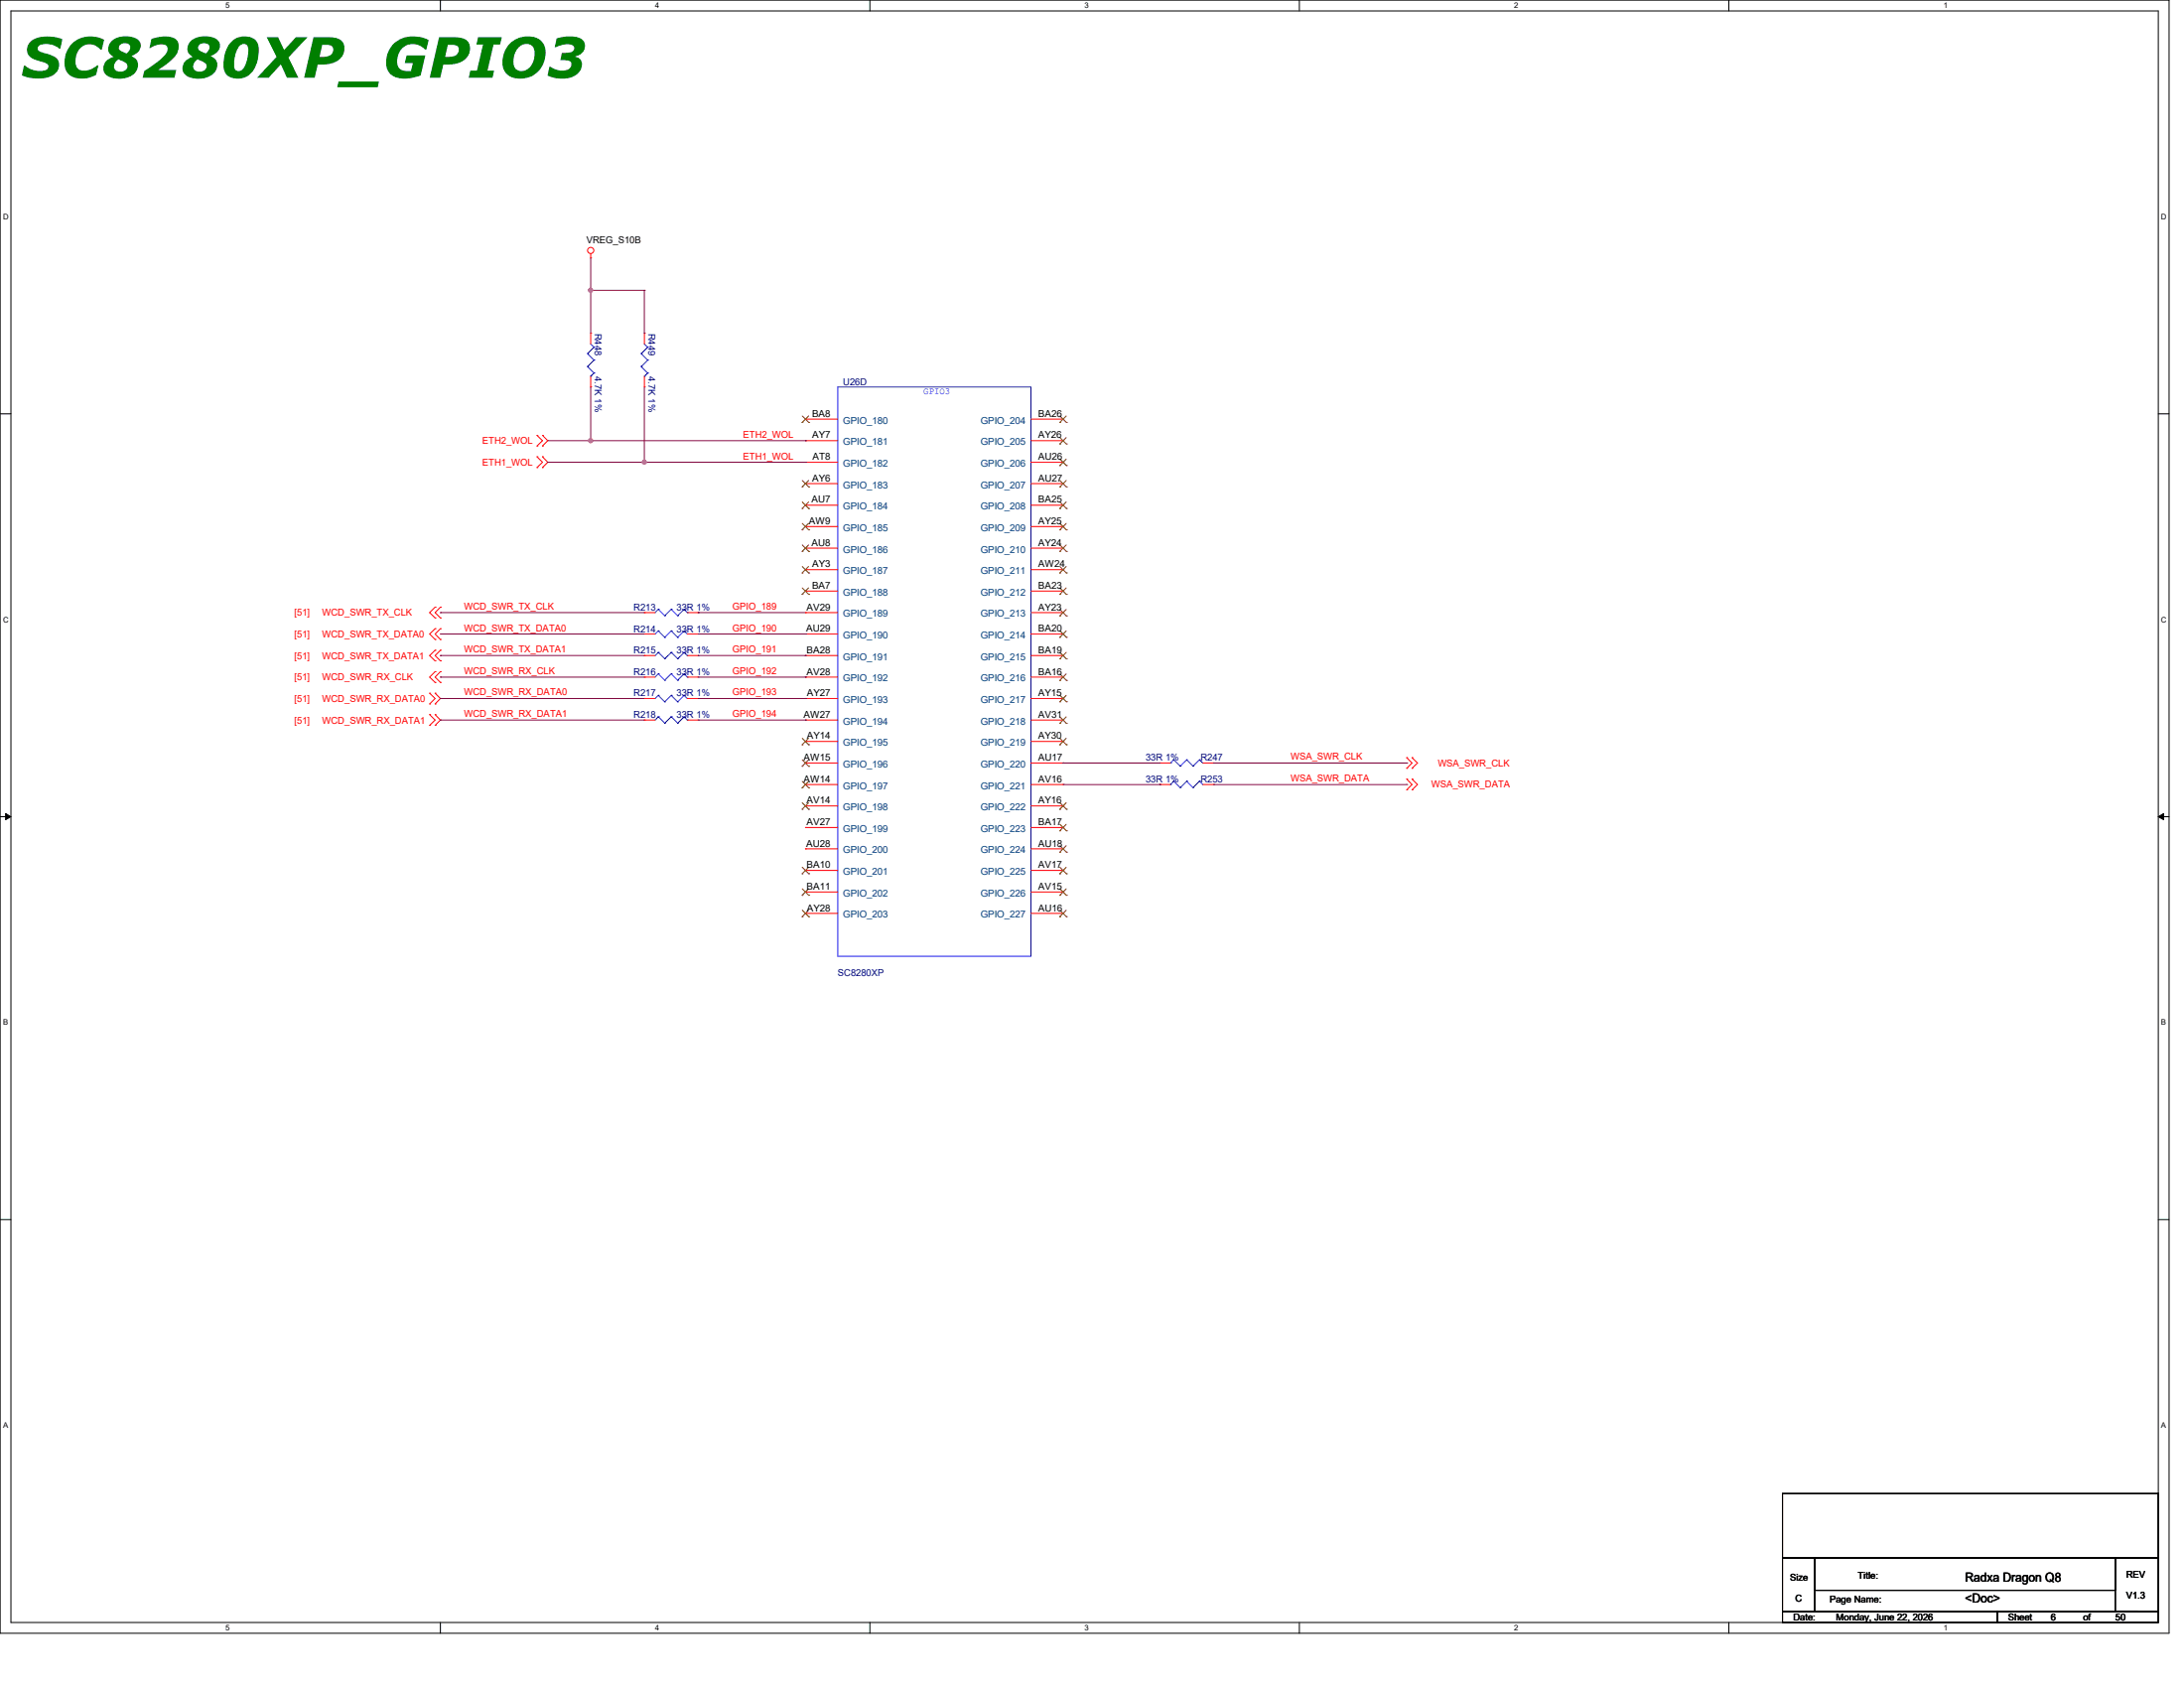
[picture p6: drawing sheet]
<svg xmlns="http://www.w3.org/2000/svg" width="558mm" height="431mm" viewBox="0 0 558 431" stroke-linecap="round" stroke-linejoin="round" font-family="sans-serif">
<g fill="none" stroke="#000" stroke-width=".25">
<path d="M0 0h554.2v417h-554.2zM2.8 2.8h548.6v411.5h-548.6zM112.5 0v2.8M222.3 0v2.8M332 0v2.8M441.7 0v2.8M0 105.7h2.8M551.4 105.7h2.8M0 208.5h2.8M1.4 207.7l1.4 .8-1.4 .8zM551.4 208.5l1.4-.8v1.6zM551.4 208.5h2.8"/>
<path d="M0 311.4h2.8M551.4 311.4h2.8M455.4 381.3h96v16.5h-96zM455.4 397.8h8.2v13.7h-8.2zM463.6 397.8h76.9v8.3h-76.9zM540.5 397.8h10.9v13.7h-10.9zM112.5 414.3v2.7M222.3 414.3v2.7M332 414.3v2.7M441.7 414.3v2.7M455.4 411.5h54.9v2.8h-54.9zM463.6 411.5h82.3"/>
<path d="M510.3 411.5h41.1v2.8h-41.1zM545.9 411.5h.1"/>
</g>
<path d="M1.4 207.7l1.4 .8-1.4 .8zM551.4 208.5l1.4-.8v1.6z" fill="#000"/>
<g fill="none" stroke="#f00" stroke-width=".25">
<path d="M150.9 65.9h.1M150.9 64.8v1.1M150.9 85.1h.1M150.9 98.8h.1M150.9 85.1v2.7M150.9 96.1v2.7M164.6 85.1h.1M164.6 98.8h.1M164.6 85.1v2.7M164.6 96.1v2.7M137.2 119.4h.1M137.2 116.6h.1"/>
<path d="M137.2 113.9h.1M137.2 111.2h.1M137.2 116.6l1.4 1.4-1.4 1.4M137.2 111.2l1.4 1.3-1.4 1.4M138.6 116.6h.1M138.6 119.4h.1M138.6 111.2h.1M138.6 113.9h.1M138.6 116.6l1.4 1.4-1.4 1.4M138.6 111.2l1.4 1.3-1.4 1.4M205.8 107h.1M205.8 112.5h.1"/>
<path d="M205.8 118h.1M205.8 107h8.2M205.8 112.5h8.2M205.8 118h8.2M263.4 107h8.2M263.4 112.5h8.2M263.4 118h8.2M271.6 107h.1M271.6 112.5h.1M271.6 118h.1M205.8 123.5h.1M205.8 129h.1"/>
<path d="M205.8 134.4h.1M205.8 140h.1M205.8 123.5h8.2M205.8 129h8.2M205.8 134.4h8.2M205.8 140h8.2M263.4 123.5h8.2M263.4 129h8.2M263.4 134.4h8.2M263.4 140h8.2M271.6 123.5h.1M271.6 129h.1"/>
<path d="M271.6 134.4h.1M271.6 140h.1M111.2 155h.1M111.2 157.8h.1M111.2 155l-1.4 1.4 1.4 1.4M112.5 155h.1M112.5 157.8h.1M112.5 155l-1.3 1.4 1.3 1.4M164.6 156.4h.1M164.6 156.4h2.8M175.6 156.4h2.8M178.4 156.4h.1"/>
<path d="M205.8 145.5h.1M205.8 150.9h.1M205.8 156.4h.1M205.8 156.4h8.2M205.8 145.5h8.2M205.8 150.9h8.2M263.4 156.4h8.2M263.4 145.5h8.2M263.4 150.9h8.2M271.6 145.5h.1M271.6 150.9h.1M271.6 156.4h.1"/>
<path d="M109.8 177h.1M109.8 179.7h.1M109.8 177l1.4 1.3-1.4 1.4M111.2 171.5h.1M111.2 174.2h.1M111.2 160.5h.1M111.2 163.3h.1M111.2 166h.1M111.2 168.7h.1M111.2 179.7h.1M111.2 177h.1M111.2 171.5l-1.4 1.4 1.4 1.3"/>
<path d="M111.2 160.5l-1.4 1.4 1.4 1.4M111.2 166l-1.4 1.4 1.4 1.3M111.2 177l1.3 1.3-1.3 1.4M112.5 171.5h.1M112.5 174.2h.1M112.5 160.5h.1M112.5 163.3h.1M112.5 166h.1M112.5 168.7h.1M112.5 171.5l-1.3 1.4 1.3 1.3M112.5 160.5l-1.3 1.4 1.3 1.4M112.5 166l-1.3 1.4 1.3 1.3"/>
<path d="M164.6 172.9h.1M164.6 161.9h.1M164.6 178.3h.1M164.6 167.4h.1M164.6 172.9h2.8M164.6 161.9h2.8M164.6 167.4h2.8M164.6 178.3h2.8M175.6 172.9h2.8M175.6 161.9h2.8M175.6 167.4h2.8M175.6 178.3h2.8"/>
<path d="M178.4 172.9h.1M178.4 161.9h.1M178.4 178.3h.1M178.4 167.4h.1M205.8 161.9h.1M205.8 167.4h.1M205.8 172.9h.1M205.8 178.3h.1M205.8 172.9h8.2M205.8 161.9h8.2M205.8 167.4h8.2M205.8 178.3h8.2"/>
<path d="M263.4 172.9h8.2M263.4 161.9h8.2M263.4 167.4h8.2M263.4 178.3h8.2M271.6 161.9h.1M271.6 167.4h.1M271.6 172.9h.1M271.6 178.3h.1M109.8 182.5h.1M109.8 185.2h.1M109.8 182.5l1.4 1.4-1.4 1.3M111.2 185.2h.1"/>
<path d="M111.2 182.5h.1M111.2 182.5l1.3 1.4-1.3 1.3M164.6 183.9h.1M164.6 183.9h2.8M175.6 183.9h2.8M178.4 183.9h.1M205.8 183.9h.1M205.8 189.3h.1M205.8 194.8h.1M205.8 183.9h8.2M205.8 189.3h8.2M205.8 194.8h8.2"/>
<path d="M263.4 183.9h8.2M263.4 189.3h8.2M263.4 194.8h8.2M271.6 183.9h.1M271.6 189.3h.1M271.6 194.8h.1M296.3 194.8h.1M296.3 194.8h2.7M307.3 194.8h2.7M310 194.8h.1M359.4 193.5h.1M359.4 196.2h.1"/>
<path d="M359.4 198.9h.1M359.4 193.5l1.4 1.3-1.4 1.4M359.4 198.9l1.4 1.4-1.4 1.4M360.8 193.5h.1M360.8 196.2h.1M360.8 198.9h.1M360.8 193.5l1.4 1.3-1.4 1.4M360.8 198.9l1.4 1.4-1.4 1.4M205.8 200.3h.1M205.8 205.8h.1M205.8 211.3h.1M205.8 216.7h.1"/>
<path d="M205.8 200.3h8.2M205.8 205.8h8.2M205.8 211.3h8.2M205.8 216.7h8.2M263.4 200.3h8.2M263.4 205.8h8.2M263.4 211.3h8.2M263.4 216.7h8.2M271.6 200.3h.1M271.6 205.8h.1M271.6 211.3h.1M271.6 216.7h.1"/>
<path d="M296.3 200.3h.1M296.3 200.3h2.7M307.3 200.3h2.7M310 200.3h.1M359.4 201.7h.1M360.8 201.7h.1M205.8 222.2h.1M205.8 227.8h.1M205.8 233.2h.1M205.8 222.2h8.2M205.8 227.8h8.2M205.8 233.2h8.2"/>
<path d="M263.4 222.2h8.2M263.4 227.8h8.2M263.4 233.2h8.2M271.6 222.2h.1M271.6 227.8h.1M271.6 233.2h.1"/>
<circle cx="150.9" cy="64" r=".8"/>
</g>
<g fill="none" stroke="#00f" stroke-width=".25">
<path d="M150.1 90.3h.1M150.1 93.6h.1M150.1 90.3l1.7 1.6M150.1 93.6l1.7 1.6M150.9 96.1h.1M150.9 87.8l.9 .8M151.8 88.6h.1M151.8 91.9h.1M151.8 95.2h.1M151.8 88.6l-1.7 1.7M151.8 91.9l-1.7 1.7M151.8 95.2l-.9 .9"/>
<path d="M163.8 90.3h.1M163.8 93.6h.1M163.8 90.3l1.7 1.6M163.8 93.6l1.7 1.6M164.6 96.1h.1M164.6 87.8l.9 .8M165.5 88.6h.1M165.5 91.9h.1M165.5 95.2h.1M165.5 88.6l-1.7 1.7M165.5 91.9l-1.7 1.7M165.5 95.2l-.9 .9"/>
<path d="M214 98.8h49.4v145.4h-49.4zM168.2 155.6h.1M168.2 155.6l-.8 .8M168.2 155.6l1.6 1.6M169.8 157.2h.1M171.5 155.6h.1M171.5 155.6l-1.7 1.6M171.5 155.6l1.6 1.6M173.1 157.2h.1M174.8 155.6h.1M174.8 155.6l-1.7 1.6M174.8 155.6l.8 .8"/>
<path d="M175.6 156.4h.1M168.2 172h.1M168.2 161.1h.1M168.2 177.5h.1M168.2 166.6h.1M168.2 172l-.8 .9M168.2 172l1.6 1.7M168.2 161.1l-.8 .8M168.2 161.1l1.6 1.6M168.2 177.5l-.8 .8M168.2 177.5l1.6 1.7M168.2 166.6l-.8 .8"/>
<path d="M168.2 166.6l1.6 1.6M169.8 173.7h.1M169.8 162.7h.1M169.8 179.2h.1M169.8 168.2h.1M171.5 172h.1M171.5 161.1h.1M171.5 177.5h.1M171.5 166.6h.1M171.5 172l-1.7 1.7M171.5 172l1.6 1.7M171.5 161.1l-1.7 1.6"/>
<path d="M171.5 161.1l1.6 1.6M171.5 177.5l-1.7 1.7M171.5 177.5l1.6 1.7M171.5 166.6l-1.7 1.6M171.5 166.6l1.6 1.6M173.1 173.7h.1M173.1 162.7h.1M173.1 179.2h.1M173.1 168.2h.1M174.8 172h.1M174.8 161.1h.1M174.8 177.5h.1"/>
<path d="M174.8 166.6h.1M174.8 172l-1.7 1.7M174.8 172l.8 .9M174.8 161.1l-1.7 1.6M174.8 161.1l.8 .8M174.8 177.5l-1.7 1.7M174.8 177.5l.8 .8M174.8 166.6l-1.7 1.6M174.8 166.6l.8 .8M175.6 172.9h.1M175.6 161.9h.1M175.6 178.3h.1"/>
<path d="M175.6 167.4h.1M168.2 183h.1M168.2 183l-.8 .9M168.2 183l1.6 1.7M169.8 184.7h.1M171.5 183h.1M171.5 183l-1.7 1.7M171.5 183l1.6 1.7M173.1 184.7h.1M174.8 183h.1M174.8 183l-1.7 1.7M174.8 183l.8 .9"/>
<path d="M175.6 183.9h.1M299 194.8h.1M299.9 199.5h.1M299.9 194h.1M299.9 199.5l1.6 1.6M299.9 199.5l-.9 .8M299.9 194l1.6 1.6M299.9 194l-.9 .8M301.5 195.6h.1M303.2 199.5h.1M303.2 194h.1M303.2 199.5l1.6 1.6"/>
<path d="M303.2 199.5l-1.7 1.6M303.2 194l1.6 1.6M303.2 194l-1.7 1.6M304.8 195.6h.1M306.5 199.5h.1M306.5 194h.1M306.5 199.5l.8 .8M306.5 199.5l-1.7 1.6M306.5 194l.8 .8M306.5 194l-1.7 1.6M299 200.3h.1M301.5 201.1h.1"/>
<path d="M304.8 201.1h.1"/>
</g>
<g fill="none" stroke="#7f3f00" stroke-width=".25">
<path d="M204.9 107.9h.1M205 106.2l1.6 1.7M206.6 106.2l-1.7 1.7M206.6 107.9h.1M270.8 107.9h.1M270.8 113.4h.1M270.8 118.9h.1M270.8 106.2l1.7 1.7M270.8 111.7l1.7 1.7M270.8 117.2l1.7 1.7M272.4 106.2l-1.6 1.7M272.4 111.7l-1.6 1.7"/>
<path d="M272.4 117.2l-1.6 1.7M272.5 107.9h.1M272.5 113.4h.1M272.5 118.9h.1M204.9 124.3h.1M204.9 129.8h.1M204.9 135.3h.1M205 122.7l1.6 1.6M205 128.2l1.6 1.6M205 133.6l1.6 1.7M205 139.1l1.6 1.7M206.6 122.7l-1.7 1.6"/>
<path d="M206.6 128.2l-1.7 1.6M206.6 133.6l-1.7 1.7M206.6 139.1l-1.7 1.7M206.6 124.3h.1M206.6 129.8h.1M206.6 135.3h.1M270.8 124.3h.1M270.8 129.8h.1M270.8 135.3h.1M270.8 122.7l1.7 1.6M270.8 128.2l1.7 1.6M270.8 133.6l1.7 1.7"/>
<path d="M270.8 139.1l1.7 1.7M272.4 122.7l-1.6 1.6M272.4 139.1l-1.6 1.7M272.4 128.2l-1.6 1.6M272.4 133.6l-1.6 1.7M272.5 124.3h.1M272.5 129.8h.1M272.5 135.3h.1M204.9 140.8h.1M204.9 146.3h.1M204.9 151.8h.1M205 144.7l1.6 1.6"/>
<path d="M205 150.1l1.6 1.7M206.6 144.7l-1.7 1.6M206.6 150.1l-1.7 1.7M206.6 140.8h.1M206.6 146.3h.1M206.6 151.8h.1M270.8 140.8h.1M270.8 146.3h.1M270.8 151.8h.1M270.8 157.3h.1M270.8 144.7l1.7 1.6M270.8 150.1l1.7 1.7"/>
<path d="M270.8 155.6l1.7 1.7M272.4 155.6l-1.6 1.7M272.4 144.7l-1.6 1.6M272.4 150.1l-1.6 1.7M272.5 140.8h.1M272.5 146.3h.1M272.5 151.8h.1M272.5 157.3h.1M270.8 162.7h.1M270.8 168.2h.1M270.8 173.7h.1M270.8 179.2h.1"/>
<path d="M270.8 161.1l1.7 1.6M270.8 166.6l1.7 1.6M270.8 172.1l1.7 1.6M270.8 177.5l1.7 1.7M272.4 161.1l-1.6 1.6M272.4 166.6l-1.6 1.6M272.4 172.1l-1.6 1.6M272.4 177.5l-1.6 1.7M272.5 162.7h.1M272.5 168.2h.1M272.5 173.7h.1M272.5 179.2h.1"/>
<path d="M204.9 190.2h.1M204.9 195.7h.1M205 188.5l1.6 1.7M205 194l1.6 1.7M205 199.5l1.6 1.7M206.6 188.5l-1.7 1.7M206.6 194l-1.7 1.7M206.6 199.5l-1.7 1.7M206.6 190.2h.1M206.6 195.7h.1M270.8 184.7h.1M270.8 190.2h.1"/>
<path d="M270.8 183l1.7 1.7M270.8 188.5l1.7 1.7M272.4 183l-1.6 1.7M272.4 188.5l-1.6 1.7M272.5 184.7h.1M272.5 190.2h.1M204.9 201.2h.1M204.9 206.6h.1M205 205l1.6 1.6M206.6 205l-1.7 1.6M206.6 201.2h.1M206.6 206.6h.1"/>
<path d="M270.8 206.6h.1M270.8 212.1h.1M270.8 217.6h.1M270.8 205l1.7 1.6M270.8 210.5l1.7 1.6M270.8 215.9l1.7 1.7M272.4 205l-1.6 1.6M272.4 210.5l-1.6 1.6M272.4 215.9l-1.6 1.7M272.5 206.6h.1M272.5 212.1h.1M272.5 217.6h.1"/>
<path d="M204.9 223.1h.1M204.9 228.6h.1M204.9 234.1h.1M205 221.4l1.6 1.7M205 226.9l1.6 1.7M205 232.4l1.6 1.7M206.6 221.4l-1.7 1.7M206.6 226.9l-1.7 1.7M206.6 232.4l-1.7 1.7M206.6 223.1h.1M206.6 228.6h.1M206.6 234.1h.1"/>
<path d="M270.8 223.1h.1M270.8 228.6h.1M270.8 234.1h.1M270.8 221.4l1.7 1.7M270.8 226.9l1.7 1.7M270.8 232.4l1.7 1.7M272.4 221.4l-1.6 1.7M272.4 226.9l-1.6 1.7M272.4 232.4l-1.6 1.7M272.5 223.1h.1M272.5 228.6h.1M272.5 234.1h.1"/>
</g>
<g fill="none" stroke="#7f003f" stroke-width=".25">
<path d="M140 112.5h10.9M150.9 112.5h.1M112.5 156.4h.1M112.5 156.4h52.1M178.4 156.4h.1M178.4 156.4h27.4M112.5 161.9h.1M112.5 167.4h.1M112.5 172.9h.1M112.5 178.3h.1M112.5 178.3h52.1M112.5 172.9h52.1"/>
<path d="M112.5 167.4h52.1M112.5 161.9h52.1M178.4 178.3h27.4M178.4 172.9h27.4M178.4 167.4h27.4M178.4 161.9h27.4M205.8 178.3h.1M205.8 172.9h.1M205.8 167.4h.1M205.8 161.9h.1M112.5 183.9h.1M112.5 183.9h52.1"/>
<path d="M178.4 183.9h27.4M205.8 183.9h.1"/>
</g>
<circle cx="150.9" cy="112.5" r=".53" fill="#f0f"/>
<circle cx="150.9" cy="112.5" r=".53" fill="none" stroke="#f0f" stroke-width=".25"/>
<path d="M150.9 74.1h.1M150.9 65.9v19.2M150.9 74.1h13.7M164.6 74.1h.1M164.6 74.1v11M140 118h24.6M164.6 118h.1" fill="none" stroke="#7f003f" stroke-width=".25"/>
<circle cx="150.9" cy="74.1" r=".53" fill="#f0f"/>
<circle cx="150.9" cy="74.1" r=".53" fill="none" stroke="#f0f" stroke-width=".25"/>
<path d="M150.9 98.8v13.7M164.6 98.8v19.2M150.9 112.5h.1M150.9 112.5h54.9M164.6 118h.1M205.8 112.5h.1" fill="none" stroke="#7f003f" stroke-width=".25"/>
<circle cx="164.6" cy="118" r=".53" fill="#f0f"/>
<circle cx="164.6" cy="118" r=".53" fill="none" stroke="#f0f" stroke-width=".25"/>
<path d="M164.6 118h41.2M205.8 118h.1M271.6 194.8h.1M271.6 194.8h24.7M310 194.8h49.4M359.4 194.8h.1M271.6 200.3h24.7M296.3 200.3h.1M310 200.3h49.4M359.4 200.3h.1" fill="none" stroke="#7f003f" stroke-width=".25"/>
<circle cx="150.9" cy="112.5" r=".53" fill="#f0f"/>
<circle cx="150.9" cy="112.5" r=".53" fill="none" stroke="#f0f" stroke-width=".25"/>
<circle cx="150.9" cy="74.1" r=".53" fill="#f0f"/>
<circle cx="150.9" cy="74.1" r=".53" fill="none" stroke="#f0f" stroke-width=".25"/>
<circle cx="164.6" cy="118" r=".53" fill="#f0f"/>
<circle cx="164.6" cy="118" r=".53" fill="none" stroke="#f0f" stroke-width=".25"/>
<text font-size="14.2" fill="#007f00" x="5.5" y="19.9">SC8280XP_GPIO3</text>
<g font-size="3.3">
<text x="502.1" y="403.8">Radxa Dragon Q8</text>
<text x="502.1" y="409.3">&lt;Doc&gt;</text>
</g>
<g font-size="2.5">
<text x="149.8" y="62.1">VREG_S10B</text>
<text x="207.5" y="106.4">BA8</text>
<text x="265.3" y="106.4">BA26</text>
<text x="207.5" y="111.9">AY7</text>
<text x="265.3" y="111.9">AY26</text>
<text x="207.6" y="117.4">AT8</text>
<text x="265.3" y="117.4">AU26</text>
<text x="207.5" y="122.9">AY6</text>
<text x="265.3" y="122.9">AU27</text>
<text x="207.3" y="128.4">AU7</text>
<text x="265.3" y="128.4">BA25</text>
<text x="206.7" y="133.9">AW9</text>
<text x="265.3" y="133.9">AY25</text>
<text x="207.3" y="139.4">AU8</text>
<text x="265.3" y="139.4">AY24</text>
<text x="207.5" y="144.9">AY3</text>
<text x="265.3" y="144.9">AW24</text>
<text x="206.1" y="155.8">AV29</text>
<text x="207.5" y="150.3">BA7</text>
<text x="265.3" y="150.3">BA23</text>
<text x="265.3" y="155.8">AY23</text>
<text x="206" y="161.3">AU29</text>
<text x="265.3" y="161.3">BA20</text>
<text x="206.1" y="166.8">BA28</text>
<text x="265.3" y="166.8">BA19</text>
<text x="206.1" y="172.3">AV28</text>
<text x="265.3" y="172.3">BA16</text>
<text x="206.2" y="177.8">AY27</text>
<text x="265.3" y="177.8">AY15</text>
<text x="205.3" y="183.3">AW27</text>
<text x="265.3" y="183.3">AV31</text>
<text x="206.2" y="188.7">AY14</text>
<text x="265.3" y="188.7">AY30</text>
<text x="205.3" y="194.2">AW15</text>
<text x="265.3" y="194.2">AU17</text>
<text x="205.3" y="199.7">AW14</text>
<text x="265.3" y="199.7">AV16</text>
<text x="206.1" y="205.2">AV14</text>
<text x="265.3" y="205.2">AY16</text>
<text x="206.1" y="210.7">AV27</text>
<text x="265.3" y="210.7">BA17</text>
<text x="206" y="216.2">AU28</text>
<text x="206.1" y="221.7">BA10</text>
<text x="265.3" y="216.2">AU18</text>
<text x="265.3" y="221.7">AV17</text>
<text x="206.1" y="227.2">BA11</text>
<text x="265.3" y="227.2">AV15</text>
<text x="206.2" y="232.6">AY28</text>
<text x="265.3" y="232.6">AU16</text>
<text x="457.3" y="403.6">Size</text>
<text x="474.6" y="403.1">Title:</text>
<text x="543.2" y="402.8">REV</text>
<text x="458.2" y="413.8">Date:</text>
<text x="458.7" y="408.9">C</text>
<text x="467.5" y="409.1">Page Name:</text>
<text x="469.1" y="413.8">Monday, June 22, 2026</text>
<text x="513" y="413.8">Sheet</text>
<text x="524" y="413.8">6</text>
<text x="532.2" y="413.8">of</text>
<text x="540.5" y="413.8">50</text>
<text x="543.2" y="408.3">V1.3</text>
</g>
<g font-size="2.5" fill="#00007f">
<text x="151.9" y="85.1" transform="rotate(90 151.9 85.1)">R448</text>
<text x="165.7" y="85.1" transform="rotate(90 165.7 85.1)">R449</text>
<text x="151.9" y="96.1" transform="rotate(90 151.9 96.1)">4.7K 1%</text>
<text x="165.7" y="96.1" transform="rotate(90 165.7 96.1)">4.7K 1%</text>
<text x="215.4" y="98.3">U26D</text>
<text x="161.9" y="155.9">R213</text>
<text x="172.9" y="155.9">33R 1%</text>
<text x="161.9" y="161.4">R214</text>
<text x="172.9" y="161.4">33R 1%</text>
<text x="161.9" y="166.9">R215</text>
<text x="172.9" y="166.9">33R 1%</text>
<text x="161.9" y="172.4">R216</text>
<text x="172.9" y="172.4">33R 1%</text>
<text x="161.9" y="177.8">R217</text>
<text x="172.9" y="177.8">33R 1%</text>
<text x="161.9" y="183.3">R218</text>
<text x="172.9" y="183.3">33R 1%</text>
<text x="292.7" y="194.3">33R 1%</text>
<text x="306.7" y="194.3">R247</text>
<text x="292.7" y="199.8">33R 1%</text>
<text x="306.7" y="199.8">R253</text>
<text x="214" y="249.2">SC8280XP</text>
</g>
<text font-size="2.5" fill="#00f" x="236" y="100.8">GPIO3</text>
<g font-size="2.5" fill="#f00">
<text x="123.2" y="113.4">ETH2_WOL</text>
<text x="189.9" y="111.8">ETH2_WOL</text>
<text x="123.2" y="118.9">ETH1_WOL</text>
<text x="189.9" y="117.3">ETH1_WOL</text>
<text x="118.6" y="155.7">WCD_SWR_TX_CLK</text>
<text x="187.2" y="155.7">GPIO_189</text>
<text x="75.2" y="157.3">[51]</text>
<text x="82.3" y="157.3">WCD_SWR_TX_CLK</text>
<text x="118.6" y="161.1">WCD_SWR_TX_DATA0</text>
<text x="187.2" y="161.1">GPIO_190</text>
<text x="75.2" y="162.8">[51]</text>
<text x="82.3" y="162.8">WCD_SWR_TX_DATA0</text>
<text x="118.6" y="166.6">WCD_SWR_TX_DATA1</text>
<text x="187.2" y="166.6">GPIO_191</text>
<text x="75.2" y="168.3">[51]</text>
<text x="75.2" y="173.7">[51]</text>
<text x="82.3" y="173.7">WCD_SWR_RX_CLK</text>
<text x="82.3" y="168.3">WCD_SWR_TX_DATA1</text>
<text x="118.6" y="172.1">WCD_SWR_RX_CLK</text>
<text x="187.2" y="172.1">GPIO_192</text>
<text x="75.2" y="179.2">[51]</text>
<text x="82.3" y="179.2">WCD_SWR_RX_DATA0</text>
<text x="118.6" y="177.6">WCD_SWR_RX_DATA0</text>
<text x="187.2" y="177.6">GPIO_193</text>
<text x="75.2" y="184.7">[51]</text>
<text x="82.3" y="184.7">WCD_SWR_RX_DATA1</text>
<text x="118.6" y="183.1">WCD_SWR_RX_DATA1</text>
<text x="187.2" y="183.1">GPIO_194</text>
<text x="329.8" y="194.1">WSA_SWR_CLK</text>
<text x="367.4" y="195.7">WSA_SWR_CLK</text>
<text x="329.8" y="199.6">WSA_SWR_DATA</text>
<text x="365.7" y="201.2">WSA_SWR_DATA</text>
</g>
<g font-size="2.5" fill="#003f7f">
<text x="215.4" y="108.2">GPIO_180</text>
<text x="215.4" y="113.7">GPIO_181</text>
<text x="250.5" y="108.2">GPIO_204</text>
<text x="250.5" y="113.7">GPIO_205</text>
<text x="215.4" y="119.2">GPIO_182</text>
<text x="250.5" y="119.2">GPIO_206</text>
<text x="215.4" y="124.6">GPIO_183</text>
<text x="250.5" y="124.6">GPIO_207</text>
<text x="215.4" y="130.1">GPIO_184</text>
<text x="250.5" y="130.1">GPIO_208</text>
<text x="215.4" y="135.6">GPIO_185</text>
<text x="250.5" y="135.6">GPIO_209</text>
<text x="215.4" y="141.1">GPIO_186</text>
<text x="250.5" y="141.1">GPIO_210</text>
<text x="215.4" y="146.6">GPIO_187</text>
<text x="250.5" y="146.6">GPIO_211</text>
<text x="215.4" y="152.1">GPIO_188</text>
<text x="250.5" y="152.1">GPIO_212</text>
<text x="215.4" y="157.6">GPIO_189</text>
<text x="250.5" y="157.6">GPIO_213</text>
<text x="215.4" y="163">GPIO_190</text>
<text x="250.5" y="163">GPIO_214</text>
<text x="215.4" y="168.5">GPIO_191</text>
<text x="250.5" y="168.5">GPIO_215</text>
<text x="215.4" y="174">GPIO_192</text>
<text x="215.4" y="179.5">GPIO_193</text>
<text x="250.5" y="174">GPIO_216</text>
<text x="250.5" y="179.5">GPIO_217</text>
<text x="215.4" y="185">GPIO_194</text>
<text x="250.5" y="185">GPIO_218</text>
<text x="215.4" y="190.5">GPIO_195</text>
<text x="250.5" y="190.5">GPIO_219</text>
<text x="215.4" y="196">GPIO_196</text>
<text x="250.5" y="196">GPIO_220</text>
<text x="215.4" y="201.5">GPIO_197</text>
<text x="250.5" y="201.5">GPIO_221</text>
<text x="215.4" y="206.9">GPIO_198</text>
<text x="250.5" y="206.9">GPIO_222</text>
<text x="215.4" y="212.4">GPIO_199</text>
<text x="250.5" y="212.4">GPIO_223</text>
<text x="215.4" y="217.9">GPIO_200</text>
<text x="250.5" y="217.9">GPIO_224</text>
<text x="215.4" y="223.4">GPIO_201</text>
<text x="250.5" y="223.4">GPIO_225</text>
<text x="215.4" y="228.9">GPIO_202</text>
<text x="250.5" y="228.9">GPIO_226</text>
<text x="215.4" y="234.4">GPIO_203</text>
<text x="250.5" y="234.4">GPIO_227</text>
</g>
<g font-size="2">
<text x="57.7" y="2.1">5</text>
<text x="167.4" y="2.1">4</text>
<text x="277.1" y="2.1">3</text>
<text x="386.8" y="2.1">2</text>
<text x="496.6" y="2.1">1</text>
<text x=".8" y="56">D</text>
<text x="552.2" y="56">D</text>
<text x=".8" y="158.9">C</text>
<text x="552.2" y="158.9">C</text>
<text x=".8" y="261.7">B</text>
<text x="552.2" y="261.7">B</text>
<text x=".8" y="364.6">A</text>
<text x="552.2" y="364.6">A</text>
<text x="57.7" y="416.3">5</text>
<text x="167.4" y="416.3">4</text>
<text x="277.1" y="416.3">3</text>
<text x="386.8" y="416.3">2</text>
<text x="496.6" y="416.3">1</text>
</g>
</svg>
